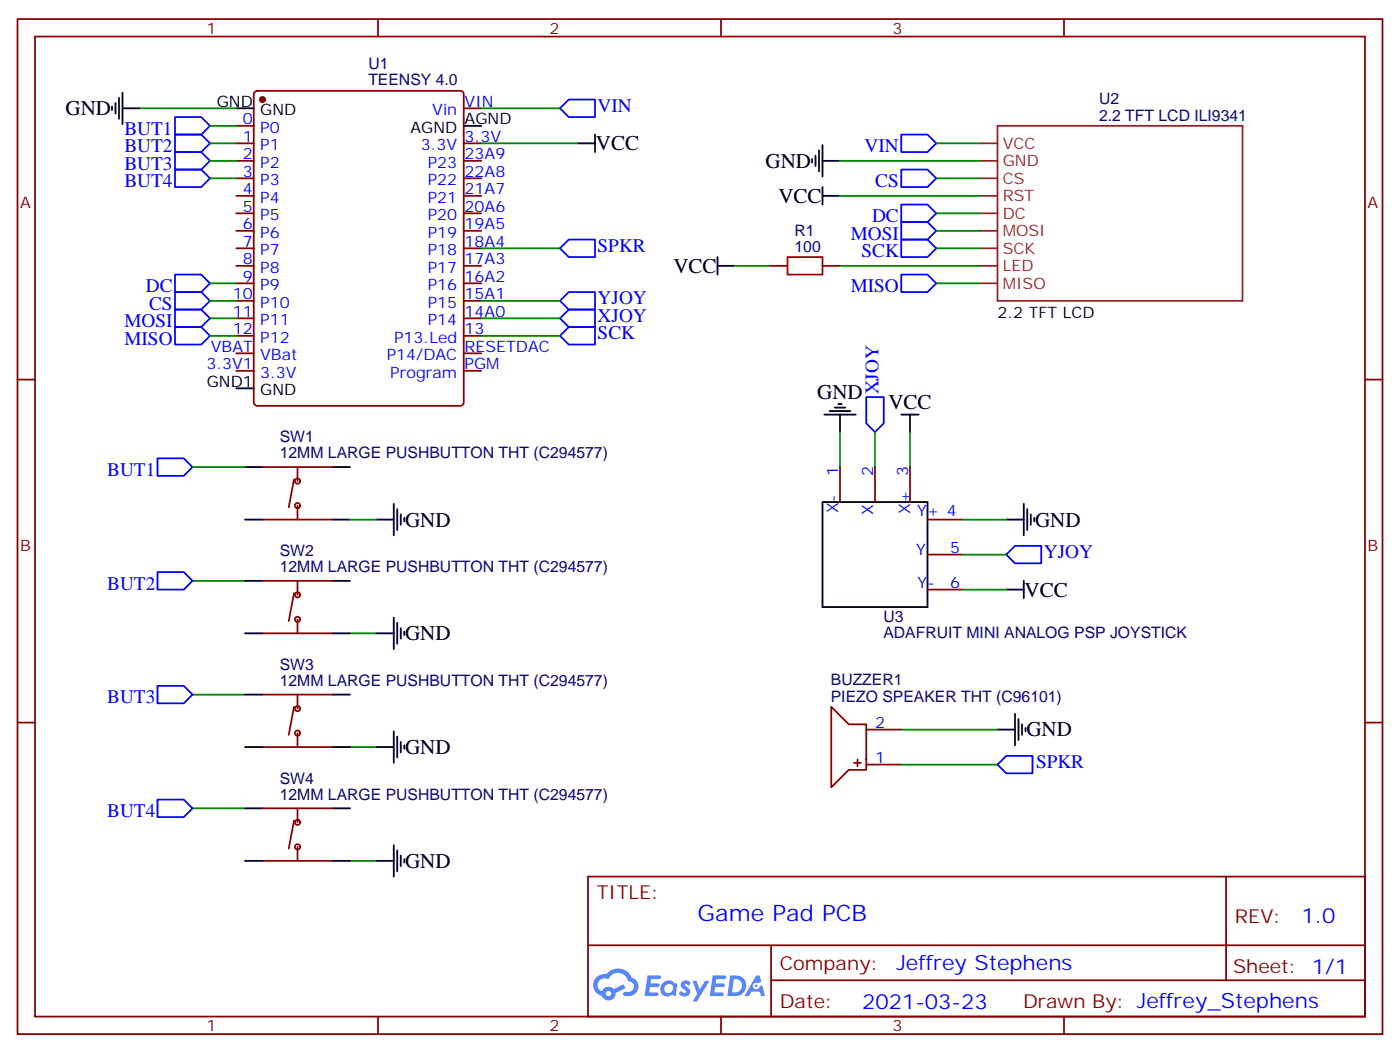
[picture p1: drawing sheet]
<svg xmlns="http://www.w3.org/2000/svg" width="282mm" height="212mm" viewBox="0 0 282 212" stroke-linecap="round" stroke-linejoin="round" font-family="sans-serif">
<g fill="none" stroke="#870000" stroke-width=".35">
<path d="M3.5 3.8h275.2v204.7h-275.2zM7.1 7.4h268.1v197.5h-268.1zM76.2 3.8v3.6M145.3 3.8v3.6M214.5 3.8v3.6M3.5 76.5h3.6M275.2 76.5h3.5M3.5 145.7h3.6M275.2 145.7h3.5M118.5 176.7h156.7v28.2h-156.7zM247.2 176.7v20.9M118.6 190.6h156.4"/>
<path d="M155.4 197.6h119.6M155.4 190.6v14.1M76.2 204.9v3.6M145.3 204.9v3.6M214.5 204.9v3.6"/>
</g>
<g fill="#5487ff">
<path d="M137.5 197.9a1.22 1.22 0 0 1 1.7 .2l-.3 .6a.47 .47 0 0 0-.4-.4 .47 .47 0 0 0-.5 .2l.1 .1a1.55 1.55 0 0 1 1 1.5 1.34 1.34 0 0 1-2.3 .2l.5-.6 .7 .5a.29 .29 0 0 0 .4-.3 .29 .29 0 0 0-.3-.3 1.04 1.04 0 0 1-.6-1.7z"/>
<path d="M130.5 196.6h2.1a.43 .43 0 0 1 .5 .1 .43 .43 0 0 1 .1 .5l-.3 .2h-1.6l-.2 .8h1.6a.37 .37 0 0 1 .3 .4 .37 .37 0 0 1-.4 .4h-1.6l-.1 1.1h1.2a.43 .43 0 0 1 .5 0 .43 .43 0 0 1 .1 .5l-.3 .2h-2.5z"/>
<path d="M143.7 196.6h2.1a.43 .43 0 0 1 .5 .1 .43 .43 0 0 1 .1 .5l-.4 .2h-1.6l-.1 .8h1.5a.37 .37 0 0 1 .3 .4 .37 .37 0 0 1-.4 .4h-1.5l-.2 1.1h1.3a.43 .43 0 0 1 .5 0 .43 .43 0 0 1 .1 .5l-.4 .2h-2.4z"/>
<path d="M152.4 196.6h.7l.3 1.3-.6 .3a.69 .69 0 0 0-1 .3 .69 .69 0 0 0 .5 .9 .69 .69 0 0 0 .8-.6l.5-.2 .6 2.2h-.8l-.2-.9h-1.7l-.5 .9h-.9z"/>
<path d="M139.6 197.7h.8l.6 1.8 1.1-1.8h.9l-2.5 4.2h-.9l.9-1.5z"/>
<path d="M147.2 196.6l-.6 4.2h1.4a2.11 2.11 0 0 0 2.4-2.1 2.11 2.11 0 0 0-2.5-2.1zM147.9 197.4a1.39 1.39 0 0 1 1.7 1.4 1.39 1.39 0 0 1-1.8 1.3h-.3z"/>
<path d="M133.5 198.3a1.47 1.47 0 0 0-.1 2.1 1.47 1.47 0 0 0 2.1 .1l.7 .3 .3-2.3-.2-.3h-.4a1.49 1.49 0 0 0-2.4 .1zM134.2 198.6a.91 .91 0 0 1 1.5 .4 .91 .91 0 0 1-1 1.2 .87 .87 0 0 1-.8-.6 .87 .87 0 0 1 .3-1z"/>
<path d="M120.2 197a2.18 2.18 0 0 0 1.1 3.7 1.44 1.44 0 0 0 1.6 .9 1.44 1.44 0 0 0 1.2-1.4l2-1-.4-.8-2 1a1.47 1.47 0 0 0-2.4 .4 1.39 1.39 0 0 1-.6-1.9 1.39 1.39 0 0 1 2-.5 2.08 2.08 0 0 1 2.1-1.3 2.08 2.08 0 0 1 1.8 1.7 1.07 1.07 0 0 1 1.2 1 1.07 1.07 0 0 1-1 1.1h-.7a.43 .43 0 0 0-.5 .4 .43 .43 0 0 0 .4 .5 2 2 0 0 0 2.4-1 2 2 0 0 0-.6-2.6l-.5-.2a2.98 2.98 0 0 0-5.1-.6l-1 .1zM122.1 200.3a.55 .55 0 0 1 1.1 0 .55 .55 0 0 1-1.1 0z"/>
<circle cx="152.5" cy="198.7" r=".26"/>
</g>
<g fill="none" stroke="#870000" stroke-width=".35">
<path d="M51.4 18.5l.5-.2h40.9a.71 .71 0 0 1 .7 .7v62.1a.76 .76 0 0 1-.7 .7h-40.9a.76 .76 0 0 1-.7-.7v-62.1zM47.6 25.4h3.6M47.6 28.9h3.6M47.6 32.4h3.6M47.6 35.9h3.6M47.6 39.5h3.6M93.5 28.9h3.5M93.5 32.4h3.5M93.5 35.9h3.5M93.5 39.5h3.5M93.5 21.8h3.5M47.6 43h3.6"/>
<path d="M47.6 46.5h3.6M47.6 50.1h3.6M47.6 53.6h3.6M47.6 57.1h3.6M93.5 43h3.5M93.5 46.5h3.5M93.5 50.1h3.5M93.5 53.6h3.5M93.5 57.1h3.5M155.2 53.6h3.5M165.8 53.6h3.5M47.6 60.6h3.6"/>
<path d="M47.6 64.2h3.6M47.6 67.7h3.6M47.6 71.2h3.6M47.6 74.8h3.6M93.5 60.6h3.5M93.5 64.2h3.5M93.5 67.7h3.5M93.5 71.2h3.5M93.5 74.8h3.5M52.9 94.2h14.1M59.3 96.6l-1.1 5.7M60 94.2v2.8"/>
<path d="M169.3 94.2v7M176.4 94.2v7M183.4 94.2v7M52.9 104.7h14.1M52.9 117.1h14.1M59.3 119.6l-1.1 5.6M60 101.9v2.8M60 117.1v2.8M187 104.7h7M187 111.8h7M187 118.9h7M52.9 127.7h14.1"/>
<path d="M60 124.8v2.9M52.9 140h14.1M52.9 150.6h14.1M59.3 142.5l-1.1 5.6M60 140v2.8M60 147.8v2.8M167.6 142.5l3.5 3.5h3.5v9.2h-3.5l-3.5 3.5zM172.2 153.8h1.4M172.9 153.1v1.4M174.6 154.1h7.1M174.6 147.1h7.1M52.9 162.9h14.1"/>
<path d="M52.9 173.5h14.1M59.3 165.4l-1.1 5.7M60 162.9v2.9M60 170.7v2.8"/>
<circle cx="60" cy="97" r=".53"/>
<circle cx="60" cy="101.9" r=".53"/>
<circle cx="60" cy="119.9" r=".53"/>
<circle cx="60" cy="124.8" r=".53"/>
<circle cx="60" cy="142.8" r=".53"/>
<circle cx="60" cy="147.8" r=".53"/>
<circle cx="60" cy="165.8" r=".53"/>
<circle cx="60" cy="170.7" r=".53"/>
</g>
<circle cx="52.9" cy="20.1" r=".53" fill="#870000" stroke="#870000" stroke-width=".35"/>
<g fill="none" stroke="#000" stroke-width=".35">
<path d="M24 19.7v4.3M24.7 18.7v6.3M22.6 21.5v.7M23.3 20.8v2.1M24.7 21.8h3.5M47.6 21.8h3.6M93.5 25.4h3.5M116.4 28.9h3.5M119.9 27.1v3.6M163.7 32.1v.7M164.4 31.4v2.1M165.1 30.3v4.2"/>
<path d="M165.8 32.4h3.5M165.8 29.2v6.4M165.8 37.7v3.5M165.8 39.5h3.5M144.6 53.6h3.6M144.6 51.8v3.6M47.6 78.3h3.6M49.4 94.2h3.5M67 94.2h3.6M166.2 83.6h6.3M167.2 82.9h4.2M168.3 82.2h2.1"/>
<path d="M169 81.5h.7M169.3 83.6v3.5M181.7 83.6h3.5M183.4 83.6v3.5M49.4 104.7h3.5M49.4 117.1h3.5M67 104.7h3.6M67 117.1h3.6M75.8 104.7h3.6M79.4 101.6v6.3M80.1 102.6v4.3M80.8 103.7v2.1"/>
<path d="M81.5 104.4v.7M165.8 101.2h21.2v21.2h-21.2zM202.8 104.7h3.6M202.8 118.9h3.6M206.4 101.6v6.3M206.4 117.1v3.5M207.1 102.6v4.3M207.8 103.7v2.1M208.5 104.4v.7M49.4 127.7h3.5M67 127.7h3.6M75.8 127.7h3.6"/>
<path d="M79.4 124.5v6.3M80.1 125.6v4.2M80.8 126.6v2.1M81.5 127.3v.7M49.4 150.6h3.5M49.4 140h3.5M67 150.6h3.6M67 140h3.6M75.8 150.6h3.6M79.4 147.4v6.4M80.1 148.5v4.2M80.8 149.5v2.2"/>
<path d="M81.5 150.2v.8M201.1 147.1h3.5M204.6 143.9v6.3M205.3 145v4.2M206 146v2.1M206.7 146.7v.7M49.4 173.5h3.5M49.4 162.9h3.5M67 173.5h3.6M67 162.9h3.6M75.8 173.5h3.6M79.4 170.4v6.3"/>
<path d="M80.1 171.4v4.2M80.8 172.5v2.1M81.5 173.2v.7"/>
</g>
<path d="M197.6 39.5h3.5M197.6 35.9h3.5M197.6 32.4h3.5M197.6 28.9h3.5M201.1 25.4h49.4v35.2h-49.4zM197.6 57.1h3.5M197.6 53.6h3.5M197.6 50.1h3.5M197.6 46.5h3.5M197.6 43h3.5" fill="none" stroke="#8c2424" stroke-width=".35"/>
<g fill="none" stroke="#00f" stroke-width=".35">
<path d="M35.3 23.6h5.3l1.7 1.8-1.7 1.7h-5.3zM35.3 27.1h5.3l1.7 1.8-1.7 1.8h-5.3zM35.3 30.7h5.3l1.7 1.7-1.7 1.8h-5.3zM35.3 34.2h5.3l1.7 1.7-1.7 1.8h-5.3zM112.9 21.8l1.8-1.7h5.2v3.5h-5.2zM181.7 27.1h5.3l1.7 1.8-1.7 1.8h-5.3zM181.7 34.2h5.3l1.7 1.7-1.7 1.8h-5.3zM35.3 55.4h5.3l1.7 1.7-1.7 1.8h-5.3zM35.3 58.9h5.3l1.7 1.7-1.7 1.8h-5.3zM112.9 50.1l1.8-1.8h5.2v3.5h-5.2zM181.7 41.2h5.3l1.7 1.8-1.7 1.8h-5.3zM181.7 44.8h5.3l1.7 1.7-1.7 1.8h-5.3z"/>
<path d="M181.7 48.3h5.3l1.7 1.8-1.7 1.7h-5.3zM181.7 55.4h5.3l1.7 1.7-1.7 1.8h-5.3zM35.3 62.4h5.3l1.7 1.8-1.7 1.7h-5.3zM35.3 65.9h5.3l1.7 1.8-1.7 1.8h-5.3zM112.9 60.6l1.8-1.7h5.2v3.5h-5.2zM112.9 64.2l1.8-1.8h5.2v3.5h-5.2zM112.9 67.7l1.8-1.8h5.2v3.6h-5.2zM31.7 92.4h5.3l1.8 1.8-1.8 1.7h-5.3zM174.6 80h3.6v5.3l-1.8 1.8-1.8-1.8zM31.7 115.3h5.3l1.8 1.8-1.8 1.8h-5.3zM202.8 111.8l1.8-1.8h5.3v3.6h-5.3zM31.7 138.3h5.3l1.8 1.7-1.8 1.8h-5.3z"/>
<path d="M201.1 154.1l1.7-1.7h5.3v3.5h-5.3zM31.7 161.2h5.3l1.8 1.7-1.8 1.8h-5.3z"/>
</g>
<g fill="none" stroke="#008700" stroke-width=".35">
<path d="M28.2 21.8h19.4M42.3 28.9h5.3M42.3 25.4h5.3M42.3 32.4h5.3M42.3 35.9h5.3M97 28.9h19.4M97 21.8h15.9M169.3 32.4h28.3M169.3 39.5h28.3M188.7 28.9h8.9M188.7 35.9h8.9M42.3 57.1h5.3"/>
<path d="M97 50.1h15.9M148.2 53.6h7M169.3 53.6h28.3M188.7 50.1h8.9M188.7 57.1h8.9M188.7 46.5h8.9M188.7 43h8.9M42.3 67.7h5.3M42.3 64.2h5.3M42.3 60.6h5.3M97 67.7h15.9M97 64.2h15.9"/>
<path d="M97 60.6h15.9M38.8 94.2h10.6M169.3 87.1v7.1M176.4 87.1v7.1M183.4 87.1v7.1M38.8 117.1h10.6M70.6 104.7h5.2M194 104.7h8.8M194 111.8h8.8M194 118.9h8.8M70.6 127.7h5.2M38.8 140h10.6"/>
<path d="M70.6 150.6h5.2M181.7 147.1h19.4M181.7 154.1h19.4M38.8 162.9h10.6M70.6 173.5h5.2"/>
</g>
<path d="M158.7 51.8h7.1v3.6h-7.1z" fill="none" stroke="#a10000" stroke-width=".35"/>
<text font-size="4.6" fill="#00f" x="140.6" y="185.7">Game Pad PCB</text>
<g font-size="4.2">
<text x="13.2" y="23.2">GND</text>
<text x="120.1" y="30.3">VCC</text>
<text x="154.3" y="33.8">GND</text>
<text x="156.9" y="40.9">VCC</text>
<text x="135.8" y="55">VCC</text>
<text x="164.8" y="80.4">GND</text>
<text x="179.1" y="82.5">VCC</text>
<text x="81.7" y="106.1">GND</text>
<text x="208.7" y="106.2">GND</text>
<text x="206.6" y="120.3">VCC</text>
<text x="81.7" y="129.1">GND</text>
<text x="206.9" y="148.4">GND</text>
<text x="81.7" y="152">GND</text>
<text x="81.7" y="174.9">GND</text>
</g>
<g font-size="4.2" fill="#00f">
<text x="262.3" y="186">1.0</text>
<text x="180.7" y="195.5">Jeffrey Stephens</text>
<text x="173.8" y="203.3">2021-03-23</text>
</g>
<g font-size="3.9" fill="#00f">
<text x="120.5" y="22.6">VIN</text>
<text x="25.1" y="27.1">BUT1</text>
<text x="25.1" y="30.7">BUT2</text>
<text x="25.1" y="34.2">BUT3</text>
<text x="174.3" y="30.7">VIN</text>
<text x="25.1" y="37.7">BUT4</text>
<text x="176.5" y="37.7">CS</text>
<text x="175.8" y="44.8">DC</text>
<text x="120.5" y="50.8">SPKR</text>
<text x="171.5" y="48.3">MOSI</text>
<text x="173.7" y="51.8">SCK</text>
<text x="29.4" y="58.9">DC</text>
<text x="171.5" y="58.9">MISO</text>
<text x="25.1" y="65.9">MOSI</text>
<text x="30.1" y="62.4">CS</text>
<text x="120.5" y="61.4">YJOY</text>
<text x="120.5" y="64.9">XJOY</text>
<text x="25.1" y="69.5">MISO</text>
<text x="120.5" y="68.4">SCK</text>
<text x="177.1" y="79.5" transform="rotate(-90 177.1 79.5)">XJOY</text>
<text x="21.6" y="95.9">BUT1</text>
<text x="210.4" y="112.5">YJOY</text>
<text x="21.6" y="118.8">BUT2</text>
<text x="21.6" y="141.8">BUT3</text>
<text x="208.8" y="154.9">SPKR</text>
<text x="21.6" y="164.7">BUT4</text>
</g>
<g font-size="3.9" fill="#800">
<text x="120.3" y="181.3">TITLE:</text>
<text x="248.9" y="186">REV:</text>
<text x="157.2" y="195.5">Company:</text>
<text x="248.6" y="196.1">Sheet: 1/1</text>
<text x="157.2" y="203.2">Date:</text>
<text x="206.2" y="203.3">Drawn By: Jeffrey_Stephens</text>
</g>
<g font-size="3.2" fill="#800">
<text x="41.6" y="6.8">1</text>
<text x="110.8" y="6.8">2</text>
<text x="179.9" y="6.8">3</text>
<text x="4.1" y="41.9">A</text>
<text x="275.7" y="41.9">A</text>
<text x="4.1" y="111.1">B</text>
<text x="275.7" y="111.1">B</text>
<text x="41.6" y="207.9">1</text>
<text x="110.8" y="207.9">2</text>
<text x="179.9" y="207.9">3</text>
</g>
<g font-size="3.2" fill="#000080">
<text x="74.3" y="17.1">TEENSY 4.0</text>
<text x="74.3" y="13.8">U1</text>
<text x="221.6" y="21.1">U2</text>
<text x="221.6" y="24.3">2.2 TFT LCD ILI9341</text>
<text x="160.2" y="47.6">R1</text>
<text x="160.2" y="50.8">100</text>
<text x="56.4" y="89.2">SW1</text>
<text x="56.4" y="92.4">12MM LARGE PUSHBUTTON THT (C294577)</text>
<text x="56.4" y="112.1">SW2</text>
<text x="56.4" y="115.3">12MM LARGE PUSHBUTTON THT (C294577)</text>
<text x="178.1" y="125.3">U3</text>
<text x="178.1" y="128.6">ADAFRUIT MINI ANALOG PSP JOYSTICK</text>
<text x="56.4" y="135.1">SW3</text>
<text x="56.4" y="138.3">12MM LARGE PUSHBUTTON THT (C294577)</text>
<text x="167.5" y="141.4">PIEZO SPEAKER THT (C96101)</text>
<text x="167.5" y="138.2">BUZZER1</text>
<text x="56.4" y="161.2">12MM LARGE PUSHBUTTON THT (C294577)</text>
<text x="56.4" y="158">SW4</text>
</g>
<g font-size="3.2">
<text x="43.7" y="21.5">GND</text>
<text x="52.5" y="23.2">GND</text>
<text x="82.7" y="26.8">AGND</text>
<text x="93.7" y="25">AGND</text>
<text x="201.1" y="64.2">2.2 TFT LCD</text>
<text x="41.7" y="77.9">GND1</text>
<text x="52.5" y="79.7">GND</text>
</g>
<g font-size="3.2" fill="#00f">
<text x="87.1" y="23.2">Vin</text>
<text x="93.7" y="21.5">VIN</text>
<text x="49" y="25">0</text>
<text x="49" y="28.5">1</text>
<text x="52.5" y="26.8">P0</text>
<text x="93.7" y="28.5">3.3V</text>
<text x="49" y="32.1">2</text>
<text x="49" y="35.6">3</text>
<text x="52.5" y="30.3">P1</text>
<text x="52.5" y="33.8">P2</text>
<text x="84.8" y="30.3">3.3V</text>
<text x="86.2" y="33.8">P23</text>
<text x="93.7" y="35.6">22A8</text>
<text x="93.7" y="32.1">23A9</text>
<text x="49" y="39.1">4</text>
<text x="52.5" y="37.4">P3</text>
<text x="52.5" y="40.9">P4</text>
<text x="86.2" y="40.9">P21</text>
<text x="86.2" y="37.4">P22</text>
<text x="93.7" y="39.1">21A7</text>
<text x="49" y="42.7">5</text>
<text x="49" y="46.2">6</text>
<text x="52.5" y="44.4">P5</text>
<text x="52.5" y="47.9">P6</text>
<text x="86.2" y="47.9">P19</text>
<text x="86.2" y="44.4">P20</text>
<text x="93.7" y="46.2">19A5</text>
<text x="93.7" y="42.7">20A6</text>
<text x="49" y="49.7">7</text>
<text x="49" y="53.2">8</text>
<text x="52.5" y="51.5">P7</text>
<text x="86.2" y="51.5">P18</text>
<text x="93.7" y="53.2">17A3</text>
<text x="93.7" y="49.7">18A4</text>
<text x="49" y="56.8">9</text>
<text x="52.5" y="55">P8</text>
<text x="52.5" y="58.5">P9</text>
<text x="86.2" y="58.5">P16</text>
<text x="86.2" y="55">P17</text>
<text x="93.7" y="56.8">16A2</text>
<text x="46.9" y="60.3">10</text>
<text x="46.9" y="63.8">11</text>
<text x="52.5" y="62.1">P10</text>
<text x="52.5" y="65.6">P11</text>
<text x="86.2" y="65.6">P14</text>
<text x="86.2" y="62.1">P15</text>
<text x="93.7" y="63.8">14A0</text>
<text x="93.7" y="60.3">15A1</text>
<text x="42.5" y="70.9">VBAT</text>
<text x="46.9" y="67.3">12</text>
<text x="52.5" y="69.1">P12</text>
<text x="79.4" y="69.1">P13.Led</text>
<text x="93.7" y="70.9">RESETDAC</text>
<text x="93.7" y="67.3">13</text>
<text x="41.6" y="74.4">3.3V1</text>
<text x="52.5" y="72.6">VBat</text>
<text x="52.5" y="76.2">3.3V</text>
<text x="78" y="72.6">P14/DAC</text>
<text x="78.7" y="76.2">Program</text>
<text x="93.7" y="74.4">PGM</text>
<text x="169" y="95.9" transform="rotate(-90 169 95.9)">1</text>
<text x="176" y="95.9" transform="rotate(-90 176 95.9)">2</text>
<text x="183.1" y="95.9" transform="rotate(-90 183.1 95.9)">3</text>
<text x="169" y="103.4" transform="rotate(-90 169 103.4)">X-</text>
<text x="176" y="103.7" transform="rotate(-90 176 103.7)">X</text>
<text x="183.4" y="103.5" transform="rotate(-90 183.4 103.5)">X+</text>
<text x="184.9" y="104">Y+ 4</text>
<text x="184.7" y="111.8">Y</text>
<text x="191.6" y="111.4">5</text>
<text x="185" y="118.5">Y-</text>
<text x="191.6" y="118.5">6</text>
<text x="176.4" y="146.7">2</text>
<text x="176.4" y="153.8">1</text>
</g>
<g font-size="3.2" fill="#8d2323">
<text x="202.1" y="30">VCC</text>
<text x="202.1" y="33.5">GND</text>
<text x="202.1" y="40.5">RST</text>
<text x="202.1" y="37">CS</text>
<text x="202.1" y="47.6">MOSI</text>
<text x="202.1" y="44.1">DC</text>
<text x="202.1" y="51.1">SCK</text>
<text x="202.1" y="58.2">MISO</text>
<text x="202.1" y="54.6">LED</text>
</g>
</svg>
